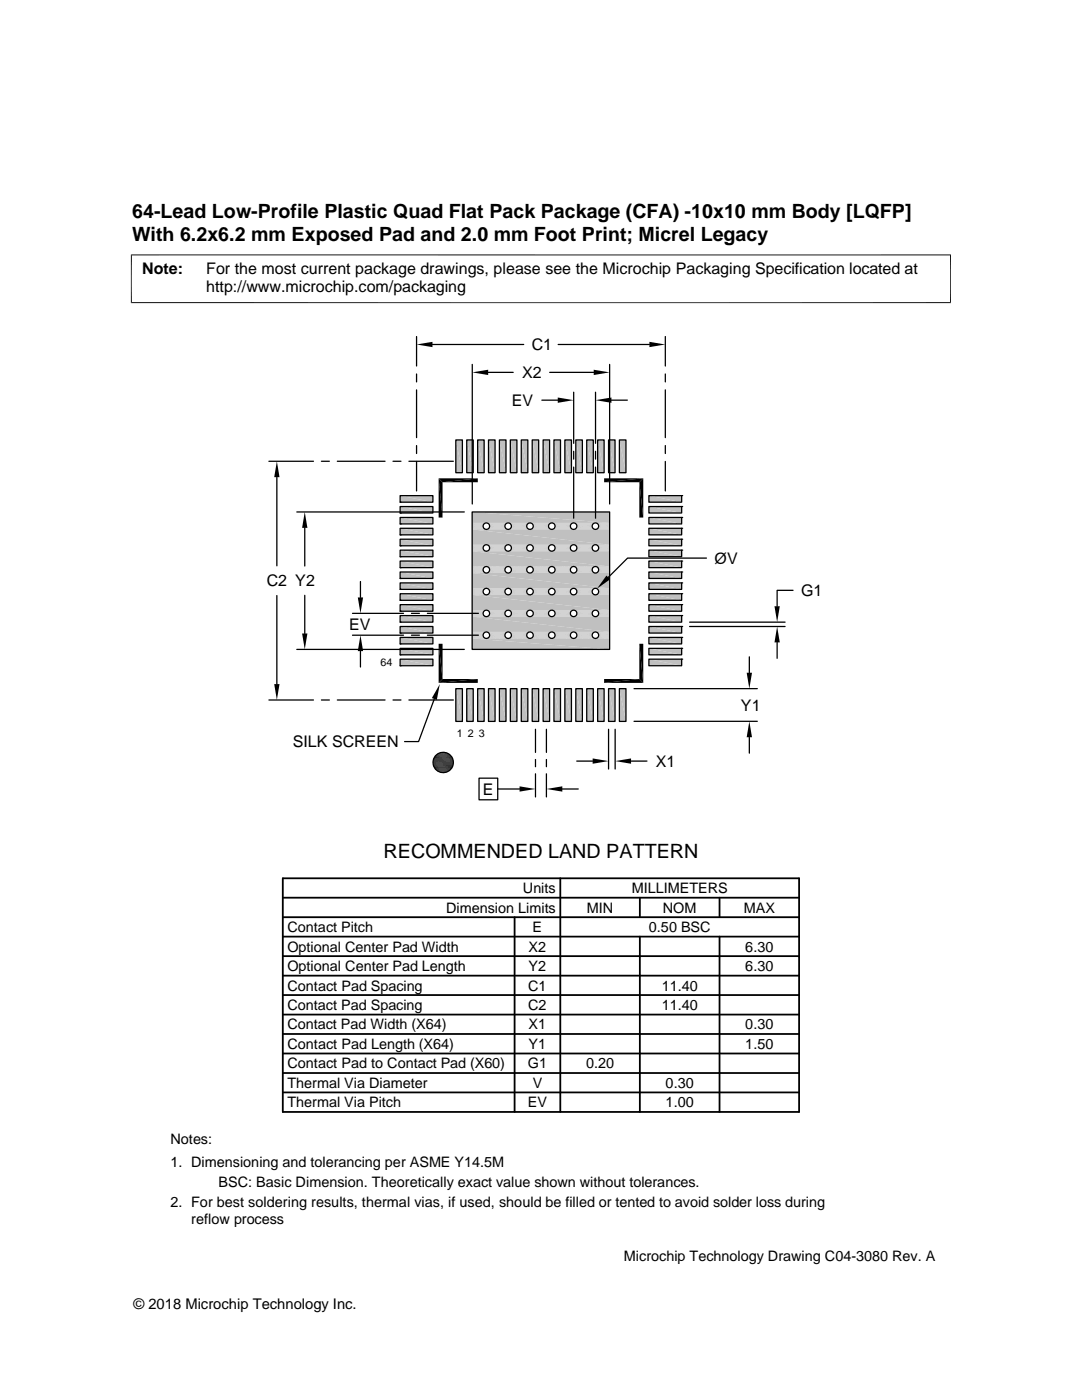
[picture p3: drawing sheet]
<svg xmlns="http://www.w3.org/2000/svg" width="216mm" height="279mm" viewBox="0 0 216 279" stroke-linecap="round" stroke-linejoin="round" font-family="sans-serif">
<g fill="#c0c0c0">
<path d="M123.6 87.8l1.3 6.5h-1.3z"/>
<path d="M123.6 87.8h1.3v6.5z"/>
<path d="M121.4 87.8l1.3 6.5h-1.3z"/>
<path d="M121.4 87.8h1.3v6.5z"/>
<path d="M119.3 87.8l1.2 6.5h-1.2z"/>
<path d="M119.3 87.8h1.2v6.5z"/>
<path d="M117.1 87.8l1.3 6.5h-1.3z"/>
<path d="M117.1 87.8h1.3v6.5z"/>
<path d="M114.9 87.8l1.3 6.5h-1.3z"/>
<path d="M114.9 87.8h1.3v6.5z"/>
<path d="M112.7 87.8l1.3 6.5h-1.3z"/>
<path d="M112.7 87.8h1.3v6.5z"/>
<path d="M110.5 87.8l1.3 6.5h-1.3z"/>
<path d="M110.5 87.8h1.3v6.5z"/>
<path d="M108.4 87.8l1.3 6.5h-1.3z"/>
<path d="M108.4 87.8h1.3v6.5z"/>
<path d="M106.2 87.8l1.3 6.5h-1.3z"/>
<path d="M106.2 87.8h1.3v6.5z"/>
<path d="M104 87.8l1.3 6.5h-1.3z"/>
<path d="M104 87.8h1.3v6.5z"/>
<path d="M101.8 87.8l1.3 6.5h-1.3z"/>
<path d="M101.8 87.8h1.3v6.5z"/>
<path d="M99.7 87.8l1.3 6.5h-1.3z"/>
<path d="M99.7 87.8h1.3v6.5z"/>
<path d="M97.5 87.8l1.3 6.5h-1.3z"/>
<path d="M97.5 87.8h1.3v6.5z"/>
<path d="M95.3 87.8l1.3 6.5h-1.3z"/>
<path d="M95.3 87.8h1.3v6.5z"/>
<path d="M93.1 87.8l1.3 6.5h-1.3z"/>
<path d="M93.1 87.8h1.3v6.5z"/>
<path d="M91 87.8l1.3 6.5h-1.3z"/>
<path d="M91 87.8h1.3v6.5z"/>
<path d="M129.5 98.9l6.5 1.3h-6.5z"/>
<path d="M129.5 98.9h6.5v1.3z"/>
<path d="M79.8 98.9l6.6 1.3h-6.6z"/>
<path d="M79.8 98.9h6.6v1.3z"/>
<path d="M129.5 101.1l6.5 1.3h-6.5z"/>
<path d="M129.5 101.1h6.5v1.3z"/>
<path d="M79.8 101.1l6.6 1.3h-6.6z"/>
<path d="M79.8 101.1h6.6v1.3z"/>
<path d="M129.5 103.3l6.5 1.3h-6.5z"/>
<path d="M129.5 103.3h6.5v1.3z"/>
<path d="M79.8 103.3l6.6 1.3h-6.6z"/>
<path d="M79.8 103.3h6.6v1.3z"/>
<path d="M129.5 105.4l6.5 1.3h-6.5z"/>
<path d="M129.5 105.4h6.5v1.3z"/>
<path d="M79.8 105.4l6.6 1.3h-6.6z"/>
<path d="M79.8 105.4h6.6v1.3z"/>
<path d="M129.5 107.6l6.5 1.3h-6.5z"/>
<path d="M129.5 107.6h6.5v1.3z"/>
<path d="M79.8 107.6l6.6 1.3h-6.6z"/>
<path d="M79.8 107.6h6.6v1.3z"/>
<path d="M129.5 109.8l6.5 1.3h-6.5z"/>
<path d="M129.5 109.8h6.5v1.3z"/>
<path d="M79.8 109.8l6.6 1.3h-6.6z"/>
<path d="M79.8 109.8h6.6v1.3z"/>
<path d="M129.5 112l6.5 1.3h-6.5z"/>
<path d="M129.5 112h6.5v1.3z"/>
<path d="M79.8 112l6.6 1.3h-6.6z"/>
<path d="M79.8 112h6.6v1.3z"/>
<path d="M129.5 114.2l6.5 1.2h-6.5z"/>
<path d="M129.5 114.2h6.5v1.2z"/>
<path d="M79.8 114.2l6.6 1.2h-6.6z"/>
<path d="M79.8 114.2h6.6v1.2z"/>
<path d="M129.5 116.3l6.5 1.3h-6.5z"/>
<path d="M129.5 116.3h6.5v1.3z"/>
<path d="M79.8 116.3l6.6 1.3h-6.6z"/>
<path d="M79.8 116.3h6.6v1.3z"/>
<path d="M129.5 118.5l6.5 1.3h-6.5z"/>
<path d="M129.5 118.5h6.5v1.3z"/>
<path d="M79.8 118.5l6.6 1.3h-6.6z"/>
<path d="M79.8 118.5h6.6v1.3z"/>
<path d="M129.5 120.7l6.5 1.3h-6.5z"/>
<path d="M129.5 120.7h6.5v1.3z"/>
<path d="M79.8 120.7l6.6 1.3h-6.6z"/>
<path d="M79.8 120.7h6.6v1.3z"/>
<path d="M129.5 122.9l6.5 1.3h-6.5z"/>
<path d="M129.5 122.9h6.5v1.3z"/>
<path d="M79.8 122.9l6.6 1.3h-6.6z"/>
<path d="M79.8 122.9h6.6v1.3z"/>
<path d="M129.5 125l6.5 1.3h-6.5z"/>
<path d="M129.5 125h6.5v1.3z"/>
<path d="M79.8 125l6.6 1.3h-6.6z"/>
<path d="M79.8 125h6.6v1.3z"/>
<path d="M129.5 127.2l6.5 1.3h-6.5z"/>
<path d="M129.5 127.2h6.5v1.3z"/>
<path d="M79.8 127.2l6.6 1.3h-6.6z"/>
<path d="M79.8 127.2h6.6v1.3z"/>
<path d="M129.5 129.4l6.5 1.3h-6.5z"/>
<path d="M129.5 129.4h6.5v1.3z"/>
<path d="M79.8 129.4l6.6 1.3h-6.6z"/>
<path d="M79.8 129.4h6.6v1.3z"/>
<path d="M129.5 131.6l6.5 1.3h-6.5z"/>
<path d="M129.5 131.6h6.5v1.3z"/>
<path d="M79.8 131.6l6.6 1.3h-6.6z"/>
<path d="M79.8 131.6h6.6v1.3z"/>
<path d="M123.6 137.4l1.3 6.6h-1.3z"/>
<path d="M123.6 137.4h1.3v6.6z"/>
<path d="M121.4 137.4l1.3 6.6h-1.3z"/>
<path d="M121.4 137.4h1.3v6.6z"/>
<path d="M119.3 137.4l1.2 6.6h-1.2z"/>
<path d="M119.3 137.4h1.2v6.6z"/>
<path d="M117.1 137.4l1.3 6.6h-1.3z"/>
<path d="M117.1 137.4h1.3v6.6z"/>
<path d="M114.9 137.4l1.3 6.6h-1.3z"/>
<path d="M114.9 137.4h1.3v6.6z"/>
<path d="M112.7 137.4l1.3 6.6h-1.3z"/>
<path d="M112.7 137.4h1.3v6.6z"/>
<path d="M110.5 137.4l1.3 6.6h-1.3z"/>
<path d="M110.5 137.4h1.3v6.6z"/>
<path d="M108.4 137.4l1.3 6.6h-1.3z"/>
<path d="M108.4 137.4h1.3v6.6z"/>
<path d="M106.2 137.4l1.3 6.6h-1.3z"/>
<path d="M106.2 137.4h1.3v6.6z"/>
<path d="M104 137.4l1.3 6.6h-1.3z"/>
<path d="M104 137.4h1.3v6.6z"/>
<path d="M101.8 137.4l1.3 6.6h-1.3z"/>
<path d="M101.8 137.4h1.3v6.6z"/>
<path d="M99.7 137.4l1.3 6.6h-1.3z"/>
<path d="M99.7 137.4h1.3v6.6z"/>
<path d="M97.5 137.4l1.3 6.6h-1.3z"/>
<path d="M97.5 137.4h1.3v6.6z"/>
<path d="M95.3 137.4l1.3 6.6h-1.3z"/>
<path d="M95.3 137.4h1.3v6.6z"/>
<path d="M93.1 137.4l1.3 6.6h-1.3z"/>
<path d="M93.1 137.4h1.3v6.6z"/>
<path d="M91 137.4l1.3 6.6h-1.3z"/>
<path d="M91 137.4h1.3v6.6z"/>
<path d="M94.2 102.2l27.4 2.2h-27.4z"/>
<path d="M94.2 102.2h27.4v2.2z"/>
</g>
<g fill="none" stroke="#c0c0c0" stroke-width=".2">
<path d="M94.2 104.4h2.8M94.2 104.4h2.7M94.2 104.4h2.6M94.2 104.5h2.4M94.2 104.6h2.4M94.2 104.7h2.3M94.2 104.8h2.2M94.2 104.9h2.2M94.2 105.1h2.2M94.2 105.2h2.2M94.2 105.3h2.3M94.2 105.4h2.4"/>
<path d="M94.2 105.5h2.4M94.2 105.5h2.6M94.2 105.6h2.7M94.2 105.7h2.8M97.1 105.7h4.2M97.1 104.4h4.2M97.2 104.4h4M97.2 105.6h4M97.3 105.5h3.8M97.3 104.4h3.8M97.4 104.5h3.6M97.4 105.5h3.6"/>
<path d="M97.5 105.4h3.4M97.5 104.6h3.4M97.6 105.3h3.2M97.6 104.7h3.2M97.7 105.2h3.1M97.7 104.8h3.1M97.7 105.1h3.1M97.7 104.9h3.1M101.5 104.4h4.2M101.5 105.7h4.2M101.6 105.6h4M101.6 104.4h4"/>
<path d="M101.7 104.4h3.8M101.7 105.5h3.8M101.8 105.5h3.6M101.8 104.5h3.6M101.9 105.4h3.4M101.9 104.6h3.4M102 104.7h3.2M102 105.3h3.2M102 105.2h3.1M102 104.8h3.1M102 104.9h3.1M102 105.1h3.1"/>
<path d="M105.8 105.7h4.2M105.8 104.4h4.2M105.9 104.4h4M105.9 105.6h4M106 105.5h3.8M106 104.4h3.8M106.2 104.5h3.5M106.2 105.5h3.5M106.2 105.4h3.4M106.2 104.6h3.4M106.3 105.3h3.3M106.3 104.7h3.3"/>
<path d="M106.4 105.2h3.1M106.4 104.8h3.1M106.4 105.1h3.1M106.4 104.9h3.1M110.2 104.4h4.2M110.2 105.7h4.2M110.3 105.6h4M110.3 104.4h4M110.4 104.4h3.8M110.4 105.5h3.8M110.5 105.5h3.6M110.5 104.5h3.6"/>
<path d="M110.6 105.4h3.4M110.6 104.6h3.4M110.7 105.3h3.2M110.7 104.7h3.2M110.7 104.8h3.2M110.7 105.2h3.2M110.7 105.1h3.1M110.7 104.9h3.1M114.5 105.7h4.2M114.5 104.4h4.2M114.6 104.4h4M114.6 105.6h4"/>
<path d="M114.7 105.5h3.8M114.7 104.4h3.8M114.9 105.5h3.5M114.9 104.5h3.5M114.9 104.6h3.4M114.9 105.4h3.4M115 105.3h3.3M115 104.7h3.3M115.1 105.2h3.1M115.1 104.8h3.1M115.1 104.9h3.1M115.1 105.1h3.1"/>
<path d="M118.9 104.4h2.7M118.9 105.7h2.7M119 105.6h2.6M119 104.4h2.6M119.1 104.4h2.5M119.1 105.5h2.5M119.2 105.5h2.4M119.2 104.5h2.4M119.3 105.4h2.3M119.3 104.6h2.3M119.4 105.3h2.2M119.4 104.7h2.2"/>
<path d="M119.4 105.2h2.2M119.4 104.8h2.2M119.4 104.9h2.2M119.4 105.1h2.2"/>
</g>
<g fill="#c0c0c0">
<path d="M94.2 105.7l27.4 3h-27.4z"/>
<path d="M94.2 105.7h27.4v3z"/>
</g>
<g fill="none" stroke="#c0c0c0" stroke-width=".2">
<path d="M94.2 108.7h2.8M94.2 108.8h2.7M94.2 108.8h2.6M94.2 108.9h2.4M94.2 109h2.4M94.2 109.1h2.3M94.2 109.2h2.2M94.2 109.3h2.2M94.2 109.4h2.2M94.2 109.5h2.2M94.2 109.7h2.3M94.2 109.7h2.4"/>
<path d="M94.2 109.8h2.4M94.2 109.9h2.6M94.2 110h2.7M94.2 110h2.8M97.1 110h4.2M97.1 108.7h4.2M97.2 108.8h4M97.2 110h4M97.3 109.9h3.8M97.3 108.8h3.8M97.4 108.9h3.6M97.4 109.8h3.6"/>
<path d="M97.5 109.7h3.4M97.5 109h3.4M97.6 109.7h3.2M97.6 109.1h3.2M97.7 109.5h3.1M97.7 109.2h3.1M97.7 109.4h3.1M97.7 109.3h3.1M101.5 108.7h4.2M101.5 110h4.2M101.6 110h4M101.6 108.8h4"/>
<path d="M101.7 108.8h3.8M101.7 109.9h3.8M101.8 109.8h3.6M101.8 108.9h3.6M101.9 109.7h3.4M101.9 109h3.4M102 109.1h3.2M102 109.7h3.2M102 109.5h3.1M102 109.2h3.1M102 109.3h3.1M102 109.4h3.1"/>
<path d="M105.8 110h4.2M105.8 108.7h4.2M105.9 108.8h4M105.9 110h4M106 109.9h3.8M106 108.8h3.8M106.2 108.9h3.5M106.2 109.8h3.5M106.2 109.7h3.4M106.2 109h3.4M106.3 109.7h3.3M106.3 109.1h3.3"/>
<path d="M106.4 109.5h3.1M106.4 109.2h3.1M106.4 109.4h3.1M106.4 109.3h3.1M110.2 108.7h4.2M110.2 110h4.2M110.3 110h4M110.3 108.8h4M110.4 108.8h3.8M110.4 109.9h3.8M110.5 109.8h3.6M110.5 108.9h3.6"/>
<path d="M110.6 109.7h3.4M110.6 109h3.4M110.7 109.7h3.2M110.7 109.1h3.2M110.7 109.2h3.2M110.7 109.5h3.2M110.7 109.4h3.1M110.7 109.3h3.1M114.5 110h4.2M114.5 108.7h4.2M114.6 108.8h4M114.6 110h4"/>
<path d="M114.7 109.9h3.8M114.7 108.8h3.8M114.9 109.8h3.5M114.9 108.9h3.5M114.9 109h3.4M114.9 109.7h3.4M115 109.7h3.3M115 109.1h3.3M115.1 109.5h3.1M115.1 109.2h3.1M115.1 109.3h3.1M115.1 109.4h3.1"/>
<path d="M118.9 108.7h2.7M118.9 110h2.7M119 110h2.6M119 108.8h2.6M119.1 108.8h2.5M119.1 109.9h2.5M119.2 109.8h2.4M119.2 108.9h2.4M119.3 109.7h2.3M119.3 109h2.3M119.4 109.7h2.2M119.4 109.1h2.2"/>
<path d="M119.4 109.5h2.2M119.4 109.2h2.2M119.4 109.3h2.2M119.4 109.4h2.2"/>
</g>
<g fill="#c0c0c0">
<path d="M94.2 110l27.4 3.1h-27.4z"/>
<path d="M94.2 110h27.4v3.1z"/>
</g>
<g fill="none" stroke="#c0c0c0" stroke-width=".2">
<path d="M94.2 113.1h2.8M94.2 113.1h2.7M94.2 113.2h2.6M94.2 113.2h2.4M94.2 113.3h2.4M94.2 113.4h2.3M94.2 113.5h2.2M94.2 113.7h2.2M94.2 113.8h2.2M94.2 113.9h2.2M94.2 114h2.3M94.2 114.1h2.4"/>
<path d="M94.2 114.2h2.4M94.2 114.3h2.6M94.2 114.3l2.8 .1M97.1 114.4h4.2M97.1 113.1h4.2M97.2 113.1h4M97.3 114.3h3.8M97.3 113.2h3.8M97.4 113.2h3.6M97.4 114.2h3.6M97.5 114.1h3.4M97.5 113.3h3.4"/>
<path d="M97.6 114h3.2M97.6 113.4h3.2M97.7 113.9h3.1M97.7 113.5h3.1M97.7 113.8h3.1M97.7 113.7h3.1M101.5 113.1h4.2M101.5 114.4h4.2M101.6 113.1h4M101.7 113.2h3.8M101.7 114.3h3.8M101.8 114.2h3.6"/>
<path d="M101.8 113.2h3.6M101.9 114.1h3.4M101.9 113.3h3.4M102 113.4h3.2M102 114h3.2M102 113.9h3.1M102 113.5h3.1M102 113.7h3.1M102 113.8h3.1M105.8 114.4h4.2M105.8 113.1h4.2M105.9 113.1h4"/>
<path d="M106 114.3h3.8M106 113.2h3.8M106.2 113.2h3.5M106.2 114.2h3.5M106.2 114.1h3.4M106.2 113.3h3.4M106.3 114h3.3M106.3 113.4h3.3M106.4 113.9h3.1M106.4 113.5h3.1M106.4 113.8h3.1M106.4 113.7h3.1"/>
<path d="M110.2 113.1h4.2M110.2 114.4h4.2M110.3 113.1h4M110.4 113.2h3.8M110.4 114.3h3.8M110.5 114.2h3.6M110.5 113.2h3.6M110.6 114.1h3.4M110.6 113.3h3.4M110.7 114h3.2M110.7 113.4h3.2M110.7 113.5h3.2"/>
<path d="M110.7 113.9h3.2M110.7 113.8h3.1M110.7 113.7h3.1M114.5 114.4h4.2M114.5 113.1h4.2M114.6 113.1h4M114.7 114.3h3.8M114.7 113.2h3.8M114.9 114.2h3.5M114.9 113.2h3.5M114.9 113.3h3.4M114.9 114.1h3.4"/>
<path d="M115 114h3.3M115 113.4h3.3M115.1 113.9h3.1M115.1 113.5h3.1M115.1 113.7h3.1M115.1 113.8h3.1M118.9 113.1h2.7M118.9 114.4h2.7M119 113.1h2.6M119.1 113.2h2.5M119.1 114.3h2.5M119.2 114.2h2.4"/>
<path d="M119.2 113.2h2.4M119.3 114.1h2.3M119.3 113.3h2.3M119.4 114h2.2M119.4 113.4h2.2M119.4 113.9h2.2M119.4 113.5h2.2M119.4 113.7h2.2M119.4 113.8h2.2"/>
</g>
<g fill="#c0c0c0">
<path d="M94.2 114.4l27.4 3h-27.4z"/>
<path d="M94.2 114.4h27.4v3z"/>
</g>
<g fill="none" stroke="#c0c0c0" stroke-width=".2">
<path d="M94.2 117.4h2.8M94.2 117.5h2.7M94.2 117.5h2.6M94.2 117.6h2.4M94.2 117.7h2.4M94.2 117.8h2.3M94.2 117.9h2.2M94.2 118h2.2M94.2 118.1h2.2M94.2 118.2h2.2M94.2 118.4h2.3M94.2 118.5h2.4"/>
<path d="M94.2 118.6h2.6M94.2 118.7h2.7M94.2 118.7h2.8M97.1 118.7h4.2M97.1 117.4h4.2M97.2 117.5h4M97.2 118.7h4M97.3 118.6h3.8M97.3 117.5h3.8M97.4 117.6h3.6M97.4 118.5h3.6M97.5 118.5h3.4"/>
<path d="M97.5 117.7h3.4M97.6 118.4h3.2M97.6 117.8h3.2M97.7 118.2h3.1M97.7 117.9h3.1M97.7 118.1h3.1M97.7 118h3.1M101.5 117.4h4.2M101.5 118.7h4.2M101.6 118.7h4M101.6 117.5h4M101.7 117.5h3.8"/>
<path d="M101.7 118.6h3.8M101.8 118.5h3.6M101.8 117.6h3.6M101.9 118.5h3.4M101.9 117.7h3.4M102 117.8h3.2M102 118.4h3.2M102 118.2h3.1M102 117.9h3.1M102 118h3.1M102 118.1h3.1M105.8 118.7h4.2"/>
<path d="M105.8 117.4h4.2M105.9 117.5h4M105.9 118.7h4M106 118.6h3.8M106 117.5h3.8M106.2 117.6h3.5M106.2 118.5h3.5M106.2 118.5h3.4M106.2 117.7h3.4M106.3 118.4h3.3M106.3 117.8h3.3M106.4 118.2h3.1"/>
<path d="M106.4 117.9h3.1M106.4 118.1h3.1M106.4 118h3.1M110.2 117.4h4.2M110.2 118.7h4.2M110.3 118.7h4M110.3 117.5h4M110.4 117.5h3.8M110.4 118.6h3.8M110.5 118.5h3.6M110.5 117.6h3.6M110.6 118.5h3.4"/>
<path d="M110.6 117.7h3.4M110.7 118.4h3.2M110.7 117.8h3.2M110.7 117.9h3.2M110.7 118.2h3.2M110.7 118.1h3.1M110.7 118h3.1M114.5 118.7h4.2M114.5 117.4h4.2M114.6 117.5h4M114.6 118.7h4M114.7 118.6h3.8"/>
<path d="M114.7 117.5h3.8M114.9 118.5h3.5M114.9 117.6h3.5M114.9 117.7h3.4M114.9 118.5h3.4M115 118.4h3.3M115 117.8h3.3M115.1 118.2h3.1M115.1 117.9h3.1M115.1 118h3.1M115.1 118.1h3.1M118.9 117.4h2.7"/>
<path d="M118.9 118.7h2.7M119 118.7h2.6M119 117.5h2.6M119.1 117.5h2.5M119.1 118.6h2.5M119.2 118.5h2.4M119.2 117.6h2.4M119.3 118.5h2.3M119.3 117.7h2.3M119.4 118.4h2.2M119.4 117.8h2.2M119.4 118.2h2.2"/>
<path d="M119.4 117.9h2.2M119.4 118h2.2M119.4 118.1h2.2"/>
</g>
<g fill="#c0c0c0">
<path d="M94.2 118.7l27.4 3.1h-27.4z"/>
<path d="M94.2 118.7h27.4v3.1z"/>
</g>
<g fill="none" stroke="#c0c0c0" stroke-width=".2">
<path d="M94.2 121.8h2.8M94.2 121.8h2.7M94.2 121.9h2.6M94.2 121.9h2.4M94.2 122h2.4M94.2 122.1h2.3M94.2 122.2h2.2M94.2 122.4h2.2M94.2 122.5h2.2M94.2 122.6h2.2M94.2 122.7h2.3M94.2 122.8h2.4"/>
<path d="M94.2 122.9h2.4M94.2 123h2.6M94.2 123h2.7M94.2 123.1h2.8M97.1 123.1h4.2M97.1 121.8h4.2M97.2 121.8h4M97.2 123h4M97.3 123h3.8M97.3 121.9h3.8M97.4 121.9h3.6M97.4 122.9h3.6"/>
<path d="M97.5 122.8h3.4M97.5 122h3.4M97.6 122.7h3.2M97.6 122.1h3.2M97.7 122.6h3.1M97.7 122.2h3.1M97.7 122.5h3.1M97.7 122.4h3.1M101.5 121.8h4.2M101.5 123.1h4.2M101.6 123h4M101.6 121.8h4"/>
<path d="M101.7 121.9h3.8M101.7 123h3.8M101.8 122.9h3.6M101.8 121.9h3.6M101.9 122.8h3.4M101.9 122h3.4M102 122.1h3.2M102 122.7h3.2M102 122.6h3.1M102 122.2h3.1M102 122.4h3.1M102 122.5h3.1"/>
<path d="M105.8 123.1h4.2M105.8 121.8h4.2M105.9 121.8h4M105.9 123h4M106 123h3.8M106 121.9h3.8M106.2 121.9h3.5M106.2 122.9h3.5M106.2 122.8h3.4M106.2 122h3.4M106.3 122.7h3.3M106.3 122.1h3.3"/>
<path d="M106.4 122.6h3.1M106.4 122.2h3.1M106.4 122.5h3.1M106.4 122.4h3.1M110.2 121.8h4.2M110.2 123.1h4.2M110.3 123h4M110.3 121.8h4M110.4 121.9h3.8M110.4 123h3.8M110.5 122.9h3.6M110.5 121.9h3.6"/>
<path d="M110.6 122.8h3.4M110.6 122h3.4M110.7 122.7h3.2M110.7 122.1h3.2M110.7 122.2h3.2M110.7 122.6h3.2M110.7 122.5h3.1M110.7 122.4h3.1M114.5 123.1h4.2M114.5 121.8h4.2M114.6 121.8h4M114.6 123h4"/>
<path d="M114.7 123h3.8M114.7 121.9h3.8M114.9 122.9h3.5M114.9 121.9h3.5M114.9 122h3.4M114.9 122.8h3.4M115 122.7h3.3M115 122.1h3.3M115.1 122.6h3.1M115.1 122.2h3.1M115.1 122.4h3.1M115.1 122.5h3.1"/>
<path d="M118.9 121.8h2.7M118.9 123.1h2.7M119 123h2.6M119 121.8h2.6M119.1 121.9h2.5M119.1 123h2.5M119.2 122.9h2.4M119.2 121.9h2.4M119.3 122.8h2.3M119.3 122h2.3M119.4 122.7h2.2M119.4 122.1h2.2"/>
<path d="M119.4 122.6h2.2M119.4 122.2h2.2M119.4 122.4h2.2M119.4 122.5h2.2"/>
</g>
<g fill="#c0c0c0">
<path d="M94.2 123.1l27.4 3h-27.4z"/>
<path d="M94.2 123.1h27.4v3z"/>
</g>
<g fill="none" stroke="#c0c0c0" stroke-width=".2">
<path d="M94.2 126.1h2.8M94.2 126.2h2.7M94.2 126.2h2.6M94.2 126.3h2.4M94.2 126.4h2.4M94.2 126.5h2.3M94.2 126.6h2.2M94.2 126.7h2.2M94.2 126.8h2.2M94.2 126.9h2.2M94.2 127.1h2.3M94.2 127.2h2.4"/>
<path d="M94.2 127.3h2.4M94.2 127.3h2.6M94.2 127.4h2.8M97.1 127.4h4.2M97.1 126.1h4.2M97.2 126.2h4M97.3 127.3h3.8M97.3 126.2h3.8M97.4 126.3h3.6M97.4 127.3h3.6M97.5 127.2h3.4M97.5 126.4h3.4"/>
<path d="M97.6 127.1h3.2M97.6 126.5h3.2M97.7 126.9h3.1M97.7 126.6h3.1M97.7 126.8h3.1M97.7 126.7h3.1M101.5 126.1h4.2M101.5 127.4h4.2M101.6 126.2h4M101.7 126.2h3.8M101.7 127.3h3.8M101.8 127.3h3.6"/>
<path d="M101.8 126.3h3.6M101.9 127.2h3.4M101.9 126.4h3.4M102 126.5h3.2M102 127.1h3.2M102 126.9h3.1M102 126.6h3.1M102 126.7h3.1M102 126.8h3.1M105.8 127.4h4.2M105.8 126.1h4.2M105.9 126.2h4"/>
<path d="M106 127.3h3.8M106 126.2h3.8M106.2 126.3h3.5M106.2 127.3h3.5M106.2 127.2h3.4M106.2 126.4h3.4M106.3 127.1h3.3M106.3 126.5h3.3M106.4 126.9h3.1M106.4 126.6h3.1M106.4 126.8h3.1M106.4 126.7h3.1"/>
<path d="M110.2 126.1h4.2M110.2 127.4h4.2M110.3 126.2h4M110.4 126.2h3.8M110.4 127.3h3.8M110.5 127.3h3.6M110.5 126.3h3.6M110.6 127.2h3.4M110.6 126.4h3.4M110.7 127.1h3.2M110.7 126.5h3.2M110.7 126.6h3.2"/>
<path d="M110.7 126.9h3.2M110.7 126.8h3.1M110.7 126.7h3.1M114.5 127.4h4.2M114.5 126.1h4.2M114.6 126.2h4M114.7 127.3h3.8M114.7 126.2h3.8M114.9 127.3h3.5M114.9 126.3h3.5M114.9 126.4h3.4M114.9 127.2h3.4"/>
<path d="M115 127.1h3.3M115 126.5h3.3M115.1 126.9h3.1M115.1 126.6h3.1M115.1 126.7h3.1M115.1 126.8h3.1M118.9 126.1h2.7M118.9 127.4h2.7M119 126.2h2.6M119.1 126.2h2.5M119.1 127.3h2.5M119.2 127.3h2.4"/>
<path d="M119.2 126.3h2.4M119.3 127.2h2.3M119.3 126.4h2.3M119.4 127.1h2.2M119.4 126.5h2.2M119.4 126.9h2.2M119.4 126.6h2.2M119.4 126.7h2.2M119.4 126.8h2.2"/>
</g>
<g fill="#c0c0c0">
<path d="M94.2 127.4l27.4 2.2h-27.4z"/>
<path d="M94.2 127.4h27.4v2.2z"/>
</g>
<g fill="none" stroke="#000" stroke-width=".25">
<path d="M83.1 67.2v5.8M83.1 74.6v1.6M83.1 77.8v9.5M86.3 68.7h18.2M94.2 72.7v27.9M97.4 74.3h5M108.1 79.9h3.2M109.7 74.3h8.8M111.4 68.7h18.2M114.5 78.3v10.2M118.8 78.3v10.2M121.6 72.7v27.9"/>
<path d="M122 79.9h3.2M132.8 67.2v5.8M132.8 74.6v1.6M132.8 77.8v9.5M53.7 92.1h8.8M55.2 95.2v17.7M64.1 92.1h1.6M67.3 92.1h9.5M78.4 92.1h1.6M79.8 98.9h6.6v1.3h-6.6zM81.6 92.1h8.9M83.1 88.9v1.6"/>
<path d="M83.1 92.1v5.9M91 87.8h1.3v6.5h-1.3zM93.1 87.8h1.3v6.5h-1.3zM95.3 87.8h1.3v6.5h-1.3zM97.5 87.8h1.3v6.5h-1.3zM99.7 87.8h1.3v6.5h-1.3zM101.8 87.8h1.3v6.5h-1.3zM104 87.8h1.3v6.5h-1.3zM106.2 87.8h1.3v6.5h-1.3zM108.4 87.8h1.3v6.5h-1.3zM110.5 87.8h1.3v6.5h-1.3zM112.7 87.8h1.3v6.5h-1.3z"/>
<path d="M114.5 90.1v1.5M114.5 93.2v10.2M114.9 87.8h1.3v6.5h-1.3zM117.1 87.8h1.3v6.5h-1.3zM118.8 90.1v1.5M118.8 93.2v10.2M119.3 87.8h1.2v6.5h-1.2zM121.4 87.8h1.3v6.5h-1.3zM123.6 87.8h1.3v6.5h-1.3zM129.5 98.9h6.5v1.3h-6.5zM132.8 88.9v1.6M132.8 92.1v5.9"/>
<path d="M136 98.9h.1M55.2 118.9v17.6M59.2 102.2h33.4M60.8 105.3v7.7M60.8 118.8v7.6M71.9 116.1v3.1M79.8 118.5h6.6v1.3h-6.6zM79.8 119.8h.1M79.8 116.3h6.6v1.3h-6.6zM79.8 117.6h.1M79.8 114.2h6.6v1.2h-6.6zM79.8 115.4h.1"/>
<path d="M79.8 112h6.6v1.3h-6.6zM79.8 113.3h.1M79.8 109.8h6.6v1.3h-6.6zM79.8 111.1h.1M79.8 107.6h6.6v1.3h-6.6zM79.8 108.9h.1M79.8 105.4h6.6v1.3h-6.6zM79.8 106.7h.1M79.8 103.3h6.6v1.3h-6.6zM79.8 104.6h.1M79.8 101.1h6.6v1.3h-6.6zM79.8 102.4h.1"/>
<path d="M79.8 100.2h.1M94.2 102.2h27.4v27.4h-27.4zM129.5 101.1h6.5v1.3h-6.5zM129.5 103.3h6.5v1.3h-6.5zM129.5 105.4h6.5v1.3h-6.5zM129.5 107.6h6.5v1.3h-6.5zM129.5 109.8h6.5v1.3h-6.5zM129.5 112h6.5v1.3h-6.5zM129.5 114.2h6.5v1.2h-6.5zM129.5 116.3h6.5v1.3h-6.5zM129.5 118.5h6.5v1.3h-6.5zM136 101.1h.1"/>
<path d="M136 103.3h.1M136 105.4h.1M136 107.6h.1M136 109.8h.1M136 112h.1M136 114.2h.1M136 116.3h.1M136 118.5h.1M141 111.4h-15.8l-3.8 3.8M158.2 117.8h-3.1v3.2M53.7 139.7h8.8M59.2 129.6h33.4"/>
<path d="M64.1 139.7h1.6M67.3 139.7h9.5M70.3 122.4h10.2M70.3 126.8h10.2M71.9 129.9v3.2M78.4 139.7h1.6M79.8 131.6h6.6v1.3h-6.6zM79.8 132.9h.1M79.8 129.4h6.6v1.3h-6.6zM79.8 130.7h.1M79.8 127.2h6.6v1.3h-6.6zM79.8 128.5h.1"/>
<path d="M79.8 125h6.6v1.3h-6.6zM79.8 126.3h.1M79.8 122.9h6.6v1.3h-6.6zM79.8 124.2h.1M79.8 120.7h6.6v1.3h-6.6zM79.8 122h.1M81.6 139.7h8.9M82.1 122.4h1.6M82.1 126.8h1.6M85.3 122.4h10.2M85.3 126.8h10.2M86.7 139.5l-3.2 8.5h-2.8"/>
<path d="M91 137.4h1.3v6.6h-1.3zM93.1 137.4h1.3v6.6h-1.3zM95.3 137.4h1.3v6.6h-1.3zM97.5 137.4h1.3v6.6h-1.3zM99.7 137.4h1.3v6.6h-1.3zM101.8 137.4h1.3v6.6h-1.3zM104 137.4h1.3v6.6h-1.3zM106.2 137.4h1.3v6.6h-1.3zM108.4 137.4h1.3v6.6h-1.3zM110.5 137.4h1.3v6.6h-1.3zM112.7 137.4h1.3v6.6h-1.3zM114.9 137.4h1.3v6.6h-1.3z"/>
<path d="M117.1 137.4h1.3v6.6h-1.3zM119.3 137.4h1.2v6.6h-1.2zM121.4 137.4h1.3v6.6h-1.3zM123.6 137.4h1.3v6.6h-1.3zM126.5 137.4h24.6M129.5 120.7h6.5v1.3h-6.5zM129.5 122.9h6.5v1.3h-6.5zM129.5 125h6.5v1.3h-6.5zM129.5 127.2h6.5v1.3h-6.5zM129.5 129.4h6.5v1.3h-6.5zM129.5 131.6h6.5v1.3h-6.5zM136 120.7h.1"/>
<path d="M136 122.9h.1M136 125h.1M136 127.2h.1M136 129.4h.1M136 131.6h.1M137.6 125h19.1M137.6 124.2h19.1M149.5 131.1v3.2M155.1 128.2v3.2M95.6 155.3h3.7v4.3h-3.7zM99.3 157.5h4.4M106.8 145.5v4.7"/>
<path d="M106.8 151.6v1.4M106.8 154.4v4.6M109 145.5v4.7M109 151.6v1.4M109 154.4v4.6M112.2 157.5h3.2M115.1 151.9h3.2M121.4 145.5v8M122.7 145.5v8M125.9 151.9h3.2M126.5 144h24.6M149.5 147.1v3.2"/>
<circle cx="97" cy="118.1" r=".66"/>
<circle cx="97.1" cy="113.7" r=".65"/>
<circle cx="97.1" cy="109.4" r=".65"/>
<circle cx="97.1" cy="105" r=".65"/>
<circle cx="101.4" cy="113.7" r=".65"/>
<circle cx="101.4" cy="105" r=".65"/>
<circle cx="101.4" cy="109.4" r=".65"/>
<circle cx="101.4" cy="118.1" r=".65"/>
<circle cx="105.7" cy="113.7" r=".66"/>
<circle cx="105.8" cy="105" r=".65"/>
<circle cx="105.8" cy="109.4" r=".65"/>
<circle cx="105.8" cy="118.1" r=".65"/>
<circle cx="110.1" cy="118.1" r=".66"/>
<circle cx="110.1" cy="113.7" r=".65"/>
<circle cx="110.1" cy="109.4" r=".65"/>
<circle cx="110.1" cy="105" r=".65"/>
<circle cx="114.5" cy="113.7" r=".65"/>
<circle cx="114.5" cy="105" r=".65"/>
<circle cx="114.5" cy="109.4" r=".65"/>
<circle cx="114.5" cy="118.1" r=".65"/>
<circle cx="118.8" cy="113.7" r=".66"/>
<circle cx="118.8" cy="105" r=".65"/>
<circle cx="118.8" cy="109.4" r=".65"/>
<circle cx="118.8" cy="118.1" r=".65"/>
<circle cx="97.1" cy="122.4" r=".65"/>
<circle cx="97.1" cy="126.8" r=".65"/>
<circle cx="101.4" cy="126.8" r=".65"/>
<circle cx="101.4" cy="122.4" r=".65"/>
<circle cx="105.8" cy="126.8" r=".65"/>
<circle cx="105.8" cy="122.4" r=".65"/>
<circle cx="110.1" cy="122.4" r=".65"/>
<circle cx="110.1" cy="126.8" r=".65"/>
<circle cx="114.5" cy="126.8" r=".65"/>
<circle cx="114.5" cy="122.4" r=".65"/>
<circle cx="118.8" cy="126.8" r=".65"/>
<circle cx="118.8" cy="122.4" r=".65"/>
<circle cx="88.4" cy="152.2" r="2.03"/>
</g>
<g fill="none" stroke="#000" stroke-width=".2">
<path d="M26.1 50.9h163.7M26.2 50.8v9.7M189.7 50.8v9.7M26.1 60.4h163.7M86.4 151.9h4M86.4 152.1h4.1M86.4 152.3h4.1M86.4 152.5h4M86.4 152.6h4M86.4 151.7h4M86.5 151.5h3.9M86.5 152.8h3.9"/>
<path d="M86.6 153h3.7M86.6 151.3h3.7M86.6 153.2h3.6M86.6 151.2h3.6M86.7 151h3.4M86.7 153.3h3.4M86.8 153.5h3.2M86.8 150.8h3.2M87 153.6h2.9M87 150.7h2.9M87.1 153.8h2.6M87.1 150.6h2.6"/>
<path d="M87.3 150.5h2.3M87.3 153.9h2.3M87.4 150.4h2M87.4 154h2"/>
</g>
<g fill="none" stroke="#000" stroke-width=".36">
<path d="M56.4 179.2h103M56.4 175.3h103v46.6h-103zM111.8 175.3v46.6M127.7 179.2v3.8M143.6 179.2v3.8M56.4 183h103M56.4 190.8h103M56.4 186.9h103M56.4 194.7h103M56.4 198.6h103M102.7 183v38.9M127.7 186.9v35"/>
<path d="M143.6 186.9v35M56.4 202.5h103M56.4 206.4h103M56.4 214.1h103M56.4 210.2h103M56.4 218h103"/>
</g>
<g fill="#000">
<path d="M83.1 68.7l3.2-.5v1.1zM94.2 74.3l3.2-.5v1zM111.3 79.3l3.2 .6-3.2 .5zM118.5 73.8l3.1 .5-3.1 .5zM118.8 79.9l3.2-.6v1.1zM129.6 68.2l3.2 .5-3.2 .6zM55.2 92.1l.6 3.1h-1.1zM87.5 95.5h7.8l-7 .7zM88.3 96.2l7-.7v.7zM120.5 95.5h7.9l-7.9 .7zM120.5 96.2l7.9-.7-.8 .7zM127.6 96.2l.8 7.1h-.8z"/>
<path d="M127.6 96.2l.8-.7v7.8zM60.8 102.2l.5 3.1h-1zM71.4 119.2h1.1l-.6 3.2zM87.5 95.5l.8 7.8h-.8zM87.5 95.5l.8 .7v7.1zM121 114.9l.8 .7-2.7 1.9zM54.7 136.5h1.1l-.6 3.2zM60.3 126.4h1l-.5 3.2zM71.9 126.8l.6 3.1h-1.1zM87.8 136.5l-.6 3.2-1-.4zM87.5 128.5l.8 7-.8 .8zM87.5 128.5h.8v7z"/>
<path d="M87.5 136.3l7.8-.8v.8zM88.3 135.5h7l-7.8 .8zM127.6 128.5l.8 7.8-.8-.8zM120.5 135.5h7.1l-7.1 .8zM127.6 128.5h.8v7.8zM120.5 136.3l7.1-.8 .8 .8zM149 134.3h1.1l-.6 3.1zM155.1 125l.5 3.2h-1.1zM154.5 121h1.1l-.5 3.2zM87.4 153.9l1.9 .1zM87.6 150.3l1.8 .1zM87.6 154l1.5 .1z"/>
<path d="M87.6 154h1.7zM87.6 150.3h1.7zM87.8 150.2l1.5 .1zM87.8 154.1h1.1zM87.8 154.1h1.3zM87.8 150.2h1.3zM88 150.2h1.1zM88 154.1l.7 .1zM88 154.1h.9zM88 150.2h.9zM88.1 150.2h.8zM88.1 154.2h.6z"/>
<path d="M88.1 150.2h.6zM103.7 156.9l3.1 .6-3.1 .5zM109 157.5l3.2-.6v1.1zM118.3 151.4l3.1 .5-3.1 .5zM122.7 151.9l3.2-.5v1zM149.5 144l.6 3.1h-1.1z"/>
</g>
<g font-size="3.9">
<text x="26.4" y="43.5">64-Lead Low-Profile Plastic Quad Flat Pack Package (CFA) -10x10 mm Body [LQFP]</text>
<text x="26.4" y="48">With 6.2x6.2 mm Exposed Pad and 2.0 mm Foot Print; Micrel Legacy</text>
<text x="76.5" y="171.1">RECOMMENDED LAND PATTERN</text>
</g>
<g font-size="3.2">
<text x="28.4" y="54.6">Note:</text>
<text x="41.1" y="58.3">http://www.microchip.com/packaging</text>
<text x="41.1" y="54.6">For the most current package drawings, please see the Microchip Packaging Specification located at</text>
<text x="106.1" y="69.9">C1</text>
<text x="104.2" y="75.5">X2</text>
<text x="102.1" y="81">EV</text>
<text x="142.6" y="112.6">ØV</text>
<text x="53.2" y="117">C2 Y2</text>
<text x="159.9" y="118.9">G1</text>
<text x="69.7" y="125.7">EV</text>
<text x="147.8" y="141.8">Y1</text>
<text x="58.4" y="149.2">SILK SCREEN</text>
<text x="130.9" y="153">X1</text>
<text x="96.4" y="158.6">E</text>
</g>
<g font-size="2.9">
<text x="104.3" y="178.2">Units</text>
<text x="126" y="178.2">MILLIMETERS</text>
<text x="89" y="182.1">Dimension Limits</text>
<text x="117.1" y="182.1">MIN</text>
<text x="132.3" y="182.1">NOM</text>
<text x="148.4" y="182.1">MAX</text>
<text x="57.3" y="189.9">Optional Center Pad Width</text>
<text x="57.3" y="186">Contact Pitch</text>
<text x="105.5" y="189.9">X2</text>
<text x="106.3" y="186">E</text>
<text x="129.5" y="186">0.50 BSC</text>
<text x="148.7" y="189.9">6.30</text>
<text x="57.3" y="193.8">Optional Center Pad Length</text>
<text x="57.3" y="197.7">Contact Pad Spacing</text>
<text x="105.4" y="197.7">C1</text>
<text x="105.5" y="193.8">Y2</text>
<text x="132" y="197.7">11.40</text>
<text x="148.7" y="193.8">6.30</text>
<text x="57.3" y="201.6">Contact Pad Spacing</text>
<text x="105.4" y="201.6">C2</text>
<text x="132" y="201.6">11.40</text>
<text x="57.3" y="209.3">Contact Pad Length (X64)</text>
<text x="57.3" y="205.4">Contact Pad Width (X64)</text>
<text x="105.5" y="209.3">Y1</text>
<text x="105.5" y="205.4">X1</text>
<text x="148.7" y="209.3">1.50</text>
<text x="148.7" y="205.4">0.30</text>
<text x="57.3" y="213.2">Contact Pad to Contact Pad (X60)</text>
<text x="105.3" y="213.2">G1</text>
<text x="116.9" y="213.2">0.20</text>
<text x="57.3" y="217.1">Thermal Via Diameter</text>
<text x="57.3" y="221">Thermal Via Pitch</text>
<text x="105.3" y="221">EV</text>
<text x="106.3" y="217.1">V</text>
<text x="132.8" y="217.1">0.30</text>
<text x="132.8" y="221">1.00</text>
<text x="34" y="228.3">Notes:</text>
<text x="34" y="232.9">1. Dimensioning and tolerancing per ASME Y14.5M</text>
<text x="43.6" y="236.9">BSC: Basic Dimension. Theoretically exact value shown without tolerances.</text>
<text x="34" y="241">2. For best soldering results, thermal vias, if used, should be filled or tented to avoid solder loss during</text>
<text x="38.1" y="244.3">reflow process</text>
<text x="124.5" y="251.7">Microchip Technology Drawing C04-3080 Rev. A</text>
<text x="26.6" y="261.3">© 2018 Microchip Technology Inc.</text>
</g>
<g font-size="2.1">
<text x="75.9" y="132.9">64</text>
<text x="91.2" y="147.1">1 2</text>
<text x="95.5" y="147.1">3</text>
</g>
</svg>
